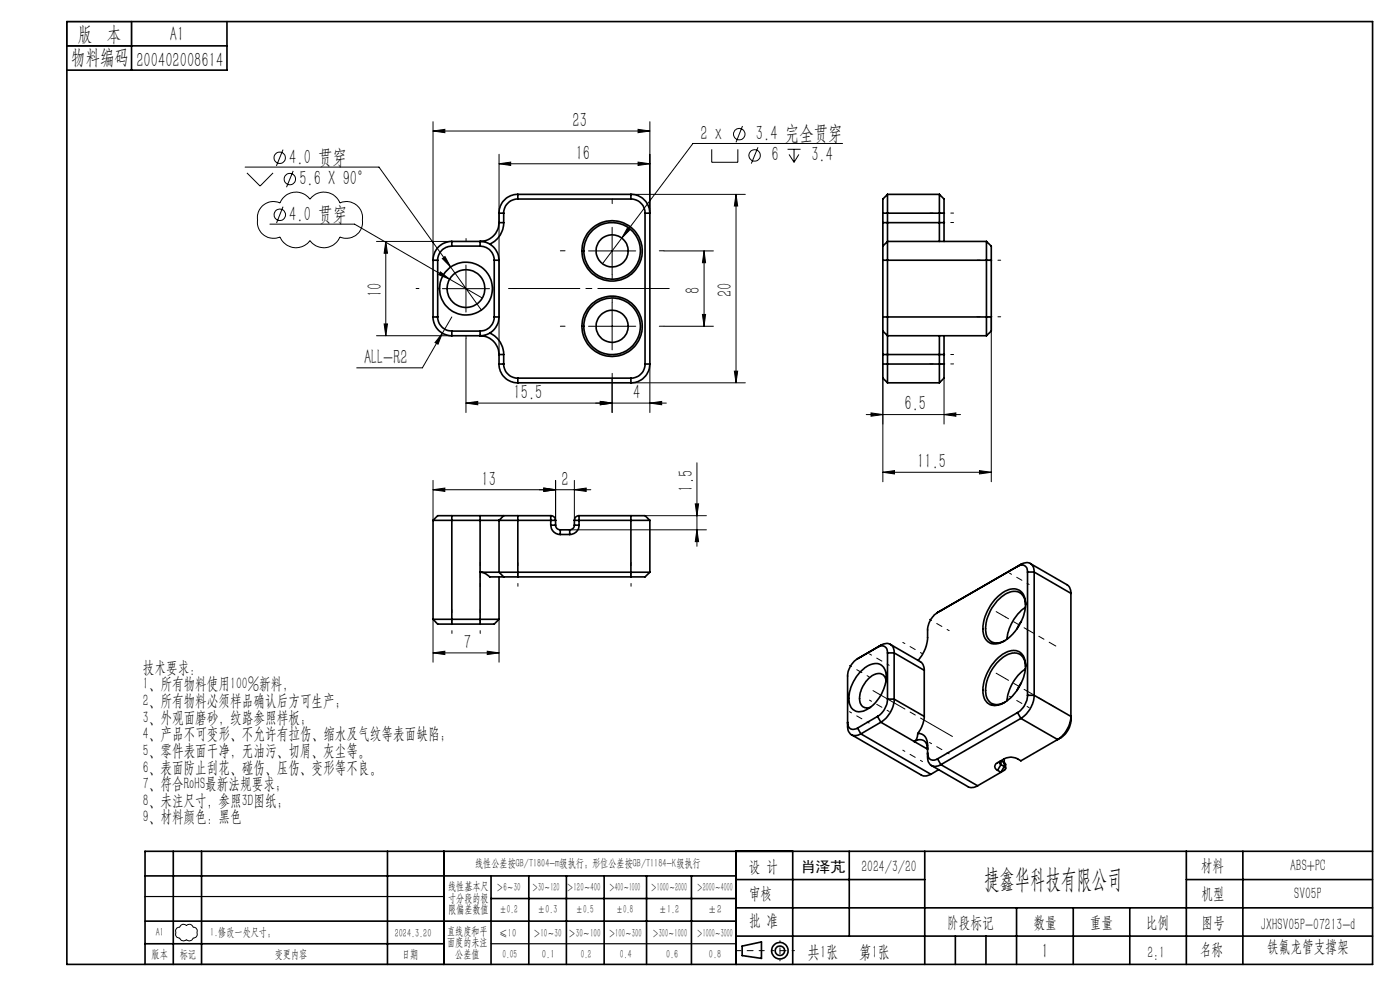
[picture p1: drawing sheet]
<svg xmlns="http://www.w3.org/2000/svg" width="297mm" height="210mm" viewBox="0 0 297 210" stroke-linecap="round" stroke-linejoin="round" font-family="sans-serif">
<g fill="none" stroke="#000" stroke-width=".21">
<path d="M52 35.4h28.4l15.2 21.2M52.4 36.7l2.8 2.8 2.7-2.8M60 31.7l-1.4 3.5M62.2 36.3l-1.4 3.4M91.9 27.8l2.5-.4v.7zM91.9 25.8v29.4M91.9 27.8h46M105.9 34.7l2.4-.3v.7zM105.9 32.7v42.5M105.9 34.7h32M135.4 34.4l2.5 .3-2.5 .4zM135.4 27.4l2.5 .4-2.5 .3z"/>
<path d="M137.9 25.8v19.4M151 31.7v2.7h5.5v-2.7M157.5 26.7l-1.4 3.5M160.8 31.2l-1.4 3.5M167.1 31.7h2.7M167.4 32.8l1.1 1.6M168.5 31.7v2.7M169.5 32.8l-1 1.6M178.8 30.4h-31.8l-19.2 25.5M55.6 43.7l.5-.3a3.3 3.3 0 0 1 3.3-.3 3.6 3.6 0 0 1 6.4-.8 3.6 3.6 0 0 1 6.3 .8 3.5 3.5 0 0 1 4.8 3.8 3.4 3.4 0 0 1-4.8 3.4 3.7 3.7 0 0 1-6.3 .7 3.7 3.7 0 0 1-6.4-.7 3.5 3.5 0 0 1-4.8-3.9 3.4 3.4 0 0 1 1-2.7zM57.3 47.5h17.9l27.1 15.7M60 43.8l-1.3 3.5"/>
<path d="M79.9 51.2h15.9M81.8 51.2l.4 2.5h-.7zM81.8 51.2v20M93.4 57.7l2 1.5-2.3-.9zM93.8 54.8l.6-.4 1.2 2.2zM95.6 56.6l6.5 9.2M98.8 56.2v10M124.8 53.2h10.1M129.9 48.2v10M133.1 48.3l.6 .4-1.8 1.8zM133.8 41.2h24.3M140.9 53.2h10.4"/>
<path d="M149.4 53.2v16M149.4 53.2l.3 2.5h-.7zM156.1 41.2v40M156.1 41.2l.4 2.5h-.7zM79.9 71.2h15.9M81.5 68.7h.7l-.4 2.5zM93.8 70.7l-.9 2.3-.6-.3zM93.8 61.2h10.1M95.8 67.2l-6.2 10.8h-13.9M98.8 71.8v15.7M124.8 69.2h10.1M129.9 64.2v10"/>
<path d="M137.9 77.2v10.3M140.9 69.2h10.4M149 66.7h.7l-.3 2.5zM155.8 78.7h.7l-.4 2.5zM210.3 67.2v35M98.8 85.5l2.6-.3v.7zM98.8 85.5h42.6M127.4 85.2l2.5 .3-2.5 .4zM129.9 80.2v7.3M133.8 81.2h24.3M137.9 85.5l2.5-.3v.7zM147.8 98.2v17.7"/>
<path d="M183.8 87.9h20M184.8 87.6l2.5 .3-2.5 .4zM187.3 80.2v22M200.3 87.9l2.5-.3v.7zM200.3 80.2v9.7M207.8 99.8l2.5 .4-2.5 .3zM91.9 103.9l2.5-.4v.7zM91.9 101.9v8.5M115.4 103.5l2.5 .4-2.5 .3zM117.9 101.9v8.5M120.9 112.4h29M121.8 103.9l2.6-.4v.7z"/>
<path d="M121.8 101.9v8.5M125.3 103.9h-33.4M136.8 109.4h13.1M147.5 106.9h.7l-.4 2.5zM147.8 112.4l.4 2.5h-.7zM187.3 100.2l2.5-.4v.7zM187.3 100.2h23M91.9 138.5l2.5-.4v.7zM91.9 131.4v9.1M91.9 138.5h14M103.4 138.1l2.5 .4-2.5 .3zM105.9 131.4v9.1"/>
<path d="M37.5 196.9l.1-.1a.72 .72 0 0 0 .8-.6 .82 .82 0 0 1 1.1 .1 .94 .94 0 0 1 1.6 .4 .88 .88 0 0 1 .7 1.2 .78 .78 0 0 1-.8 1.1 .87 .87 0 0 1-1.5 .3 .99 .99 0 0 1-1.5-.3 .9 .9 0 0 1-.7-1.3v-.5z"/>
<circle cx="59.3" cy="33.5" r="1.21"/>
<circle cx="61.5" cy="38" r="1.21"/>
<circle cx="156.8" cy="28.5" r="1.22"/>
<circle cx="160.1" cy="33" r="1.21"/>
<circle cx="59.3" cy="45.6" r="1.22"/>
</g>
<g fill="none" stroke="#000" stroke-width=".35">
<path d="M14.2 4.6h277v200h-277zM14.2 9.7h34M27.9 4.6v10.3M48.2 4.6v10.3h-34M91.9 55.2h1M91.9 55.2v12M92.9 55.2v12M95.8 52.2a3 3 0 0 0-2.9 3M95.8 51.2a4 4 0 0 0-3.9 4M95.8 51.2v1M95.8 51.2h6M95.8 52.2h6"/>
<path d="M101.8 51.2a4 4 0 0 1 4.1 4M101.8 52.2a3 3 0 0 1 3 3M101.8 51.2v1M104.8 55.2h1.1M104.8 55.2v12M105.9 47.2a4 4 0 0 1-4.1 4M105.9 45.2v2M105.9 55.2v12M105.9 47.2h1M105.9 45.2h1M106.9 47.2a4.9 4.9 0 0 1-3 4.6M106.9 45.2v2"/>
<path d="M109.9 42.2a3 3 0 0 0-3 3M109.9 41.2a4 4 0 0 0-4 4M109.9 41.2h23.9M109.9 42.2h23.9M109.9 41.2v1M133.8 41.2a4 4 0 0 1 4.1 4M133.8 42.2a3 3 0 0 1 3 3M133.8 41.2v1M136.8 45.2v32M136.8 45.2h1.1M137.9 45.2v32M187.3 52.2v3"/>
<path d="M187.3 47.2v5M187.3 55.2h23M187.3 47.2h13M187.3 45.2h13M187.3 45.2v2M187.3 55.2v12M188.3 51.2v20M188.3 41.2v10M188.3 41.2l-1 1v3M188.3 51.2h21M188.3 41.2h11M188.3 51.2l-1 1"/>
<path d="M199.3 41.2v10M199.3 41.2l1 1v3M200.3 47.2v4M200.3 45.2v2M209.3 51.2v20M209.3 51.2l1 1v3M210.3 55.2v12M91.9 67.2a4 4 0 0 0 3.9 4M91.9 67.2h1M92.9 67.2a3 3 0 0 0 2.9 3M95.8 70.2v1M95.8 70.2h6"/>
<path d="M95.8 71.2h6M101.8 71.2a4 4 0 0 1 4.1 4M101.8 70.2v1M103.9 70.7a5 5 0 0 1 3 4.5M104.8 67.2a3 3 0 0 1-3 3M104.8 67.2h1.1M105.9 67.2a4 4 0 0 1-4.1 4M105.9 77.2a4 4 0 0 0 4 4M105.9 75.2v2M105.9 75.2h1M105.9 77.2h1M106.9 77.2a3 3 0 0 0 3 3"/>
<path d="M106.9 75.2v2M136.8 77.2a3 3 0 0 1-3 3M136.8 77.2h1.1M137.9 77.2a4 4 0 0 1-4.1 4M187.3 67.2v3M187.3 70.2v5M187.3 77.2v3l1 1M187.3 67.2h23M187.3 75.2h13M187.3 77.2h13M187.3 70.2l1 1M187.3 75.2v2"/>
<path d="M188.3 71.2v10M188.3 71.2h21M199.3 71.2v10M200.3 71.2v4M200.3 77.2v3l-1 1M200.3 75.2v2M210.3 67.2v3l-1 1M109.9 80.2v1M109.9 80.2h23.9M109.9 81.2h23.9M133.8 80.2v1M188.3 81.2h11"/>
<path d="M91.9 110.4h14M91.9 110.4v21M95.8 109.4h-2.9l-1 1M95.8 109.4v23M95.8 109.4h6M101.8 109.4h5.1M101.8 109.4v23M105.9 110.4h12M105.9 110.4v11M106.9 109.4h3M106.9 109.4l-1 1M109.9 109.4v13"/>
<path d="M109.9 109.4h6.9M116.8 109.4a1.02 1.02 0 0 1 1.1 1M116.8 111.4a2.04 2.04 0 0 0 2.1 2M116.8 109.4v2M116.8 111.4h1.1M117.9 111.4a.96 .96 0 0 0 1 1M117.9 110.4v1M118.9 112.4v1M118.9 113.4h2M118.9 112.4h2M120.9 112.4v1M121.8 110.4h16.1"/>
<path d="M121.8 111.4a.96 .96 0 0 1-.9 1M121.8 111.4h1M121.8 110.4v1M122.8 109.4a.96 .96 0 0 0-1 1M122.8 111.4a1.98 1.98 0 0 1-1.9 2M122.8 109.4v2M122.8 109.4h11M133.8 109.4h3l1.1 1M133.8 109.4v13M137.9 110.4v11M216.6 119.7a1.71 1.71 0 0 1 2-.2 1.71 1.71 0 0 1 .8 1.8M216.6 119.7l-.7 .4"/>
<path d="M216.6 119.7l-17.7 10.2M218.6 119.5l7.8 4.6a2.11 2.11 0 0 1 .8 1.8M91.9 131.4h14M91.9 131.4l1 1h2.9M95.8 132.4h6M105.9 121.4h32M105.9 121.4h-4.1l1.3 .3a2.6 2.6 0 0 0 2.5 .7h1.3M105.9 131.4l-1.1 1h-3M105.9 122.4v9M105.9 121.4l1 1M106.9 122.4h3M109.9 122.4h23.9"/>
<path d="M137.9 121.4l-1.1 1h-3M181.9 139.7a4.6 4.6 0 0 0-2.1 3.7v10.6a1.73 1.73 0 0 0 .8 1.9 1.73 1.73 0 0 0 2-.2M186.2 137.3a1.28 1.28 0 0 1 1.4-.2 1.28 1.28 0 0 1 .7 1.4M186.2 137.3l-4.3 2.4M186.9 136.9a1.71 1.71 0 0 1 2-.2 1.71 1.71 0 0 1 .8 1.8M186.9 136.9l-.7 .4M186.9 136.9l-5 2.8M188.3 138.5v9.8M188.3 138.5h1.4M188.9 136.7l6.6 3.8 .5 1 .1 .7M189.7 138.5v9.8M189.7 138.5l6.4 3.7"/>
<path d="M198.9 129.9a4.8 4.8 0 0 0-2.1 3.7v1.6a7.5 7.5 0 0 1-2 4.9M211.2 127a4.9 4.9 0 0 1 4.6-2 3.1 3.1 0 0 1 1.7 3.8 9.5 9.5 0 0 1-5.5 7.6 2.58 2.58 0 0 1-3.5-2.7 9.9 9.9 0 0 1 2.7-6.7zM215.9 120.1a1.28 1.28 0 0 1 1.5-.1 1.28 1.28 0 0 1 .6 1.3M215.9 120.1l-17 9.8M216.6 131.8l-.8 1.6M217.5 128.8a9.6 9.6 0 0 0-3.9 6.8M217.6 128.3a2.55 2.55 0 0 0-1.3-2.6 2.55 2.55 0 0 0-2.8 .2 8.9 8.9 0 0 0-4.2 8.8 2.45 2.45 0 0 0 3.9 1.2M218 121.3v26.2M218 121.3h1.4M219.4 121.3v26.2M219.4 121.3l7.8 4.6M227.2 125.9v26.9a4.8 4.8 0 0 1-2.1 3.7l-.7 .4"/>
<path d="M179.8 153.2a1.29 1.29 0 0 0 .6 1.4 1.29 1.29 0 0 0 1.5-.2M180.6 155.8l14.9 8.7 1 .1 1-.4M181.9 154.4l.7 1.3M182.3 142.7a4.4 4.4 0 0 1 4.2-1.8 2.92 2.92 0 0 1 1.5 3.4 8.4 8.4 0 0 1-5 6.6 2.26 2.26 0 0 1-2.9-2.5 8.4 8.4 0 0 1 2.2-5.7zM182.6 155.7l14.9 8.5M186.2 152l.7 1.2M186.2 152l-4.3 2.4M186.9 153.2l7.1 4.1M186.9 153.2l-4.3 2.5M188 144.3a1.72 1.72 0 0 0-1.2-1.4 1.72 1.72 0 0 0-1.7 .4 5.8 5.8 0 0 0-2.6 5.9 1.58 1.58 0 0 0 2.2 .8M188.3 148.3a4.6 4.6 0 0 1-2.1 3.7M188.3 148.3h1.4"/>
<path d="M189.7 148.3a6.1 6.1 0 0 1-2.8 4.9M189.7 148.3l6.4 3.7M194 157.3a1.72 1.72 0 0 1 1.9-.2 1.72 1.72 0 0 1 .9 1.8zM194.7 155.6a2.06 2.06 0 0 1 2.1 2.5v2.4a1.73 1.73 0 0 0 .8 1.9 1.73 1.73 0 0 0 2-.2M194.7 155.6l-.3 1.3-.4 .4M196.1 152l-.3 1.6-1.1 2M196.1 142.2v9.8M196.8 159.7a1.3 1.3 0 0 0 .6 1.4 1.3 1.3 0 0 0 1.5-.1M211.2 140a4.7 4.7 0 0 1 4.7-1.9 3.1 3.1 0 0 1 1.7 3.4 9.4 9.4 0 0 1-5.6 8 2.58 2.58 0 0 1-3.5-2.8 9.9 9.9 0 0 1 2.7-6.7zM215.9 151.2l.7 1.2M215.9 151.2l-17 9.8M216.6 152.4l7.8 4.5"/>
<path d="M216.6 152.4l-17 9.8M216.6 144.9l-.8 1.5M217.5 141.9a9.6 9.6 0 0 0-3.9 6.8M217.6 141.4a2.53 2.53 0 0 0-1.2-2.6 2.53 2.53 0 0 0-2.9 .2 8.8 8.8 0 0 0-4.3 8.5 2.49 2.49 0 0 0 4 1.5M218 147.5a4.6 4.6 0 0 1-2.1 3.7M218 147.5h1.4M219.4 147.5a6.2 6.2 0 0 1-2.8 4.9M219.4 147.5l7.8 4.5a6.3 6.3 0 0 1-2.8 4.9M224.4 156.9l-7.8 4.5-1.2-.6-.8-.2-1.6 .4M197.6 162.4l8.2 4.6a2.16 2.16 0 0 0 1.6-.3M198.9 161l.7 1.2M199.1 163.3l-1.6 .9"/>
<path d="M199.6 162.2l7.8 4.5M211.6 163.4l.7 .4M212.3 161.4a.43 .43 0 0 0-.2 .4 .43 .43 0 0 0 .2 .4M212.3 161.4l1 .6v1M212.3 163.8l-4.9 2.9M212.3 162.2l-.7 1.2M212.3 162.2l.7 .4M212.3 161.4v.8M213 161l-1.5 .9a.81 .81 0 0 0-.5 .8 .81 .81 0 0 0 .6 .7M213 162.6a.43 .43 0 0 1 .3 .4 .43 .43 0 0 1-.3 .4l-.7 .4M213 161v1.6M213 162.6l-.7 1.2"/>
<path d="M30.8 195.4h125.4M30.8 185.8h125.4M36.8 180.6v24M42.8 180.6v24M82.2 180.6v24M94.2 180.6v24M104.2 185.8v18.8M104.2 190.6h52M112.2 185.8v18.8M120.2 185.8v18.8M128.2 185.8v18.8M137.2 185.8v18.8"/>
<path d="M146.7 185.8v18.8M156.2 180.6v24M156.2 186.6h40M156.2 198.6h135M156.2 192.6h135M168.2 180.6v24M180.2 180.6v18M196.2 180.6v24M202.7 198.6v6M209.2 198.6v6M215.7 192.6v12M227.7 192.6v12"/>
<path d="M239.7 192.6v12M251.7 186.6h39.5M251.7 180.6v24M263.7 180.6v24M291.2 180.6h-260.4v24M30.8 200.2h63.4M157.4 200.7l4.1-.9v3.5l-4.1-.6z"/>
<circle cx="129.8" cy="53.2" r="3.4"/>
<circle cx="129.8" cy="53.2" r="6.4"/>
<circle cx="129.9" cy="53.2" r="6"/>
<circle cx="98.8" cy="61.2" r="5.6"/>
<circle cx="98.9" cy="61.2" r="4"/>
<circle cx="129.8" cy="69.2" r="6.4"/>
<circle cx="129.9" cy="69.2" r="3.4"/>
<circle cx="129.9" cy="69.2" r="6"/>
<circle cx="165.5" cy="201.7" r="1.74"/>
<circle cx="165.5" cy="201.7" r="1"/>
</g>
<path d="M197.3 45.2h5M202.3 47.2h-5M207.3 55.2h5M197.3 77.2h5M202.3 75.2h-5M207.3 67.2h5M109.9 119.4v5M133.9 119.4v5M95.9 129.4v5M101.9 129.4v5M101.9 124.4v-5" fill="none" stroke="#000" stroke-width=".21" stroke-dasharray="15.2 1.3 1.3 1.3" stroke-dashoffset="14.6"/>
<path d="M224 137l-6.1-3.5M224 150.1l-6.1-3.5" fill="none" stroke="#000" stroke-width=".21" stroke-dasharray="15.2 1.3 1.3 1.3" stroke-dashoffset="13.6"/>
<path d="M217.9 133.5l-4.6-2.6M217.9 146.6l-4.6-2.6" fill="none" stroke="#000" stroke-width=".21" stroke-dasharray="15.2 1.3 1.3 1.3" stroke-dashoffset="14.5"/>
<path d="M202.1 156.2l-16.9-9.7" fill="none" stroke="#000" stroke-width=".21" stroke-dasharray="15.2 1.3 1.3 1.3" stroke-dashoffset="7.4"/>
<path d="M191.5 136.3l4.2 2.4M201.4 133.8l-4.2-2.4M218.3 124l-4.1-2.4M184.4 143.6l-4.2-2.4M184.4 153.4l-4.2-2.4M188.6 141.1l-4.1-2.4M188.6 150.9l-4.1-2.4M191.5 159.1l4.2 2.4M201.4 159.9l-4.2-2.4M218.3 150.1l-4.1-2.4M168.5 201.7h-4.8" fill="none" stroke="#000" stroke-width=".21" stroke-dasharray="15.2 1.3 1.3 1.3" stroke-dashoffset="14.7"/>
<g fill="none" stroke="#000" stroke-width=".21" stroke-dasharray="15.2 1.3 1.3 1.3">
<path d="M98.9 51.2v-.6M119.9 53.2h-1M129.9 59.2v-1M129.9 43.2v-1M139.9 53.2h1M88.9 61.2h-.6M98.9 71.2v.6M108.9 61.2h.6M119.9 69.2h-1M129.9 79.2v1M129.9 63.2v1M139.9 69.2h1"/>
<path d="M211.3 129.7l2 1.2M211.3 142.8l2 1.2"/>
</g>
<path d="M142 61.2h-34.1" fill="none" stroke="#000" stroke-width=".21" stroke-dasharray="15.2 1.3 1.3 1.3" stroke-dashoffset=".1"/>
<path d="M162.1 201.7h-6" fill="none" stroke="#000" stroke-width=".21" stroke-dasharray="15.2 1.3 1.3 1.3" stroke-dashoffset="14.1"/>
<path d="M165.5 199.6v4.2" fill="none" stroke="#000" stroke-width=".21" stroke-dasharray="15.2 1.3 1.3 1.3" stroke-dashoffset="15"/>
<path d="M14.2 4.6h13.7v5.1h-13.7zM30.8 190.2h63.4M30.8 204.6h63.4M104.2 200.2h52" fill="none" stroke="#000" stroke-width=".25"/>
<g fill="#000">
<path d="M105.9 34.7l2.4-.3v.7zM135.4 34.4l2.5 .3-2.5 .4zM91.9 27.8l2.5-.4v.7zM135.4 27.4l2.5 .4-2.5 .3zM93.8 70.7l-1.5 2 .6 .3zM133.1 48.3l-1.2 2.2 1.8-1.8zM98.8 85.5l2.6-.3v.7zM127.4 85.2l2.5 .3-2.5 .4zM93.4 57.7l-.3 .6 2.3 .9zM93.8 54.8l1.8 1.8-1.2-2.2zM115.4 103.5l2.5 .4-2.5 .3zM121.8 103.9l2.6-.4v.7zM187.3 100.2l2.5-.4v.7zM207.8 99.8l2.5 .4-2.5 .3z"/>
<path d="M81.8 51.2l.4 2.5h-.7zM81.5 68.7h.7l-.4 2.5z"/>
<path d="M149 66.7h.7l-.3 2.5zM149.4 53.2l.3 2.5h-.7zM155.8 78.7h.7l-.4 2.5zM156.1 41.2l.4 2.5h-.7z"/>
<path d="M137.9 85.5l2.5-.3v.7zM127.4 85.2l2.5 .3-2.5 .4zM200.3 87.9l2.5-.3v.7zM184.8 87.6l2.5 .3-2.5 .4z"/>
<path d="M147.5 106.9h.7l-.4 2.5zM147.8 112.4l.4 2.5h-.7z"/>
<path d="M103.4 138.1l2.5 .4-2.5 .3zM91.9 138.5l2.5-.4v.7zM115.4 103.5l2.5 .4-2.5 .3zM91.9 103.9l2.5-.4v.7z"/>
</g>
<text font-size="5.6" x="208.8" y="188.3">捷鑫华科技有限公司</text>
<g font-size="4.4">
<text x="16.5" y="8.6">版 本</text>
<text x="36.1" y="8.6">A1</text>
<text x="15.1" y="13.7">物料编码</text>
<text x="28.9" y="14.2">200402008614</text>
<text x="121.5" y="26.9">23</text>
<text x="148.6" y="29.7">2 x</text>
<text x="160.4" y="29.7">3.4 完全贯穿</text>
<text x="61.4" y="34.8">4.0 贯穿</text>
<text x="122.1" y="33.8">16</text>
<text x="163.6" y="34.3">6</text>
<text x="172.1" y="34.3">3.4</text>
<text x="63.5" y="39.3">5.6 X 90°</text>
<text x="61.4" y="46.9">4.0 贯穿</text>
<text x="81" y="63.1" transform="rotate(-90 81 63.1)">10</text>
<text x="148.5" y="62.3" transform="rotate(-90 148.5 62.3)">8</text>
<text x="155.3" y="63.1" transform="rotate(-90 155.3 63.1)">20</text>
<text x="77.2" y="77.1">ALL-R2</text>
<text x="109" y="84.6">15.5</text>
<text x="134.3" y="84.6">4</text>
<text x="191.9" y="87.1">6.5</text>
<text x="194.6" y="99.3">11.5</text>
<text x="102.2" y="103">13</text>
<text x="119.1" y="103">2</text>
<text x="147" y="104.3" transform="rotate(-90 147 104.3)">1.5</text>
<text x="98.4" y="137.6">7</text>
<text x="221" y="203.2">1</text>
</g>
<g font-size="3.8">
<text x="171.3" y="203.2">共1张</text>
<text x="182.3" y="203.2">第1张</text>
</g>
<g font-size="3.5">
<text x="30.3" y="142.7">技术要求：</text>
<text x="30.3" y="146.2">1、所有物料使用100%新料，</text>
<text x="30.3" y="149.8">2、所有物料必须样品确认后方可生产；</text>
<text x="30.3" y="153.3">3、外观面磨砂，纹路参照样板；</text>
<text x="30.3" y="156.8">4、产品不可变形、不允许有拉伤、缩水及气纹等表面缺陷；</text>
<text x="30.3" y="160.4">5、零件表面干净，无油污、切屑、灰尘等。</text>
<text x="30.3" y="163.9">6、表面防止刮花、碰伤、压伤、变形等不良。</text>
<text x="30.3" y="167.4">7、符合RoHS最新法规要求；</text>
<text x="30.3" y="170.9">8、未注尺寸，参照3D图纸；</text>
<text x="30.3" y="174.5">9、材料颜色：黑色</text>
<text x="158.9" y="184.9">设 计</text>
<text x="182.7" y="184.9">2024/3/20</text>
<text x="254.7" y="184.7">材料</text>
<text x="273.7" y="184.7">ABS+PC</text>
<text x="158.9" y="190.8">审核</text>
<text x="254.9" y="190.7">机型</text>
<text x="274.6" y="190.8">SV05P</text>
<text x="158.9" y="196.5">批 准</text>
<text x="200.9" y="196.9">阶段标记</text>
<text x="219.3" y="196.9">数量</text>
<text x="231.2" y="196.9">重量</text>
<text x="243.1" y="196.9">比例</text>
<text x="254.9" y="196.9">图号</text>
<text x="267.5" y="197.3">JXHSV05P-07213-d</text>
<text x="243.4" y="203.2">2:1</text>
<text x="254.5" y="202.5">名称</text>
<text x="268.8" y="201.8">铁氟龙管支撑架</text>
</g>
<text font-size="3.2" x="169.9" y="184.9">肖泽芃</text>
<g font-size="2.5">
<text x="100.8" y="184">线性公差按GB/T1804-m级执行；形位公差按GB/T1184-K级执行</text>
<text x="95.1" y="188.8">线性基本尺</text>
<text x="95.1" y="191.3">寸分段的极</text>
<text x="105.3" y="189.1">＞6～30</text>
<text x="112.9" y="189.1">＞30～120</text>
<text x="120.2" y="188.9">＞120～400</text>
<text x="129.2" y="188.9">＞400～1000</text>
<text x="138.1" y="189.1">＞1000～2000</text>
<text x="147.8" y="189.1">＞2000～4000</text>
<text x="95.1" y="193.8">限偏差数值</text>
<text x="105.9" y="193.8">±0.2</text>
<text x="114.1" y="193.8">±0.3</text>
<text x="122.2" y="193.8">±0.5</text>
<text x="130.7" y="193.8">±0.8</text>
<text x="139.8" y="193.8">±1.2</text>
<text x="150.2" y="193.8">±2</text>
<text x="32.2" y="203.2">版本</text>
<text x="33" y="198.5">A1</text>
<text x="38.1" y="203.2">标记</text>
<text x="44.6" y="198.5">1.修改一处尺寸；</text>
<text x="58.3" y="203.2">变更内容</text>
<text x="83.8" y="198.7">2024.3.20</text>
<text x="85.3" y="203.2">日期</text>
<text x="94.8" y="198.3">直线度和平</text>
<text x="94.8" y="200.7">面度的未注</text>
<text x="96.6" y="203.2">公差值</text>
<text x="105.9" y="198.7">≤10</text>
<text x="106.6" y="203.2">0.05</text>
<text x="113.2" y="198.7">＞10～30</text>
<text x="115" y="203.2">0.1</text>
<text x="120.6" y="198.7">＞30～100</text>
<text x="123.2" y="203.2">0.2</text>
<text x="129.1" y="198.7">＞100～300</text>
<text x="131.5" y="203.2">0.4</text>
<text x="138.4" y="198.7">＞300～1000</text>
<text x="141.3" y="203.2">0.6</text>
<text x="147.8" y="198.7">＞1000～3000</text>
<text x="150.4" y="203.2">0.8</text>
</g>
</svg>
